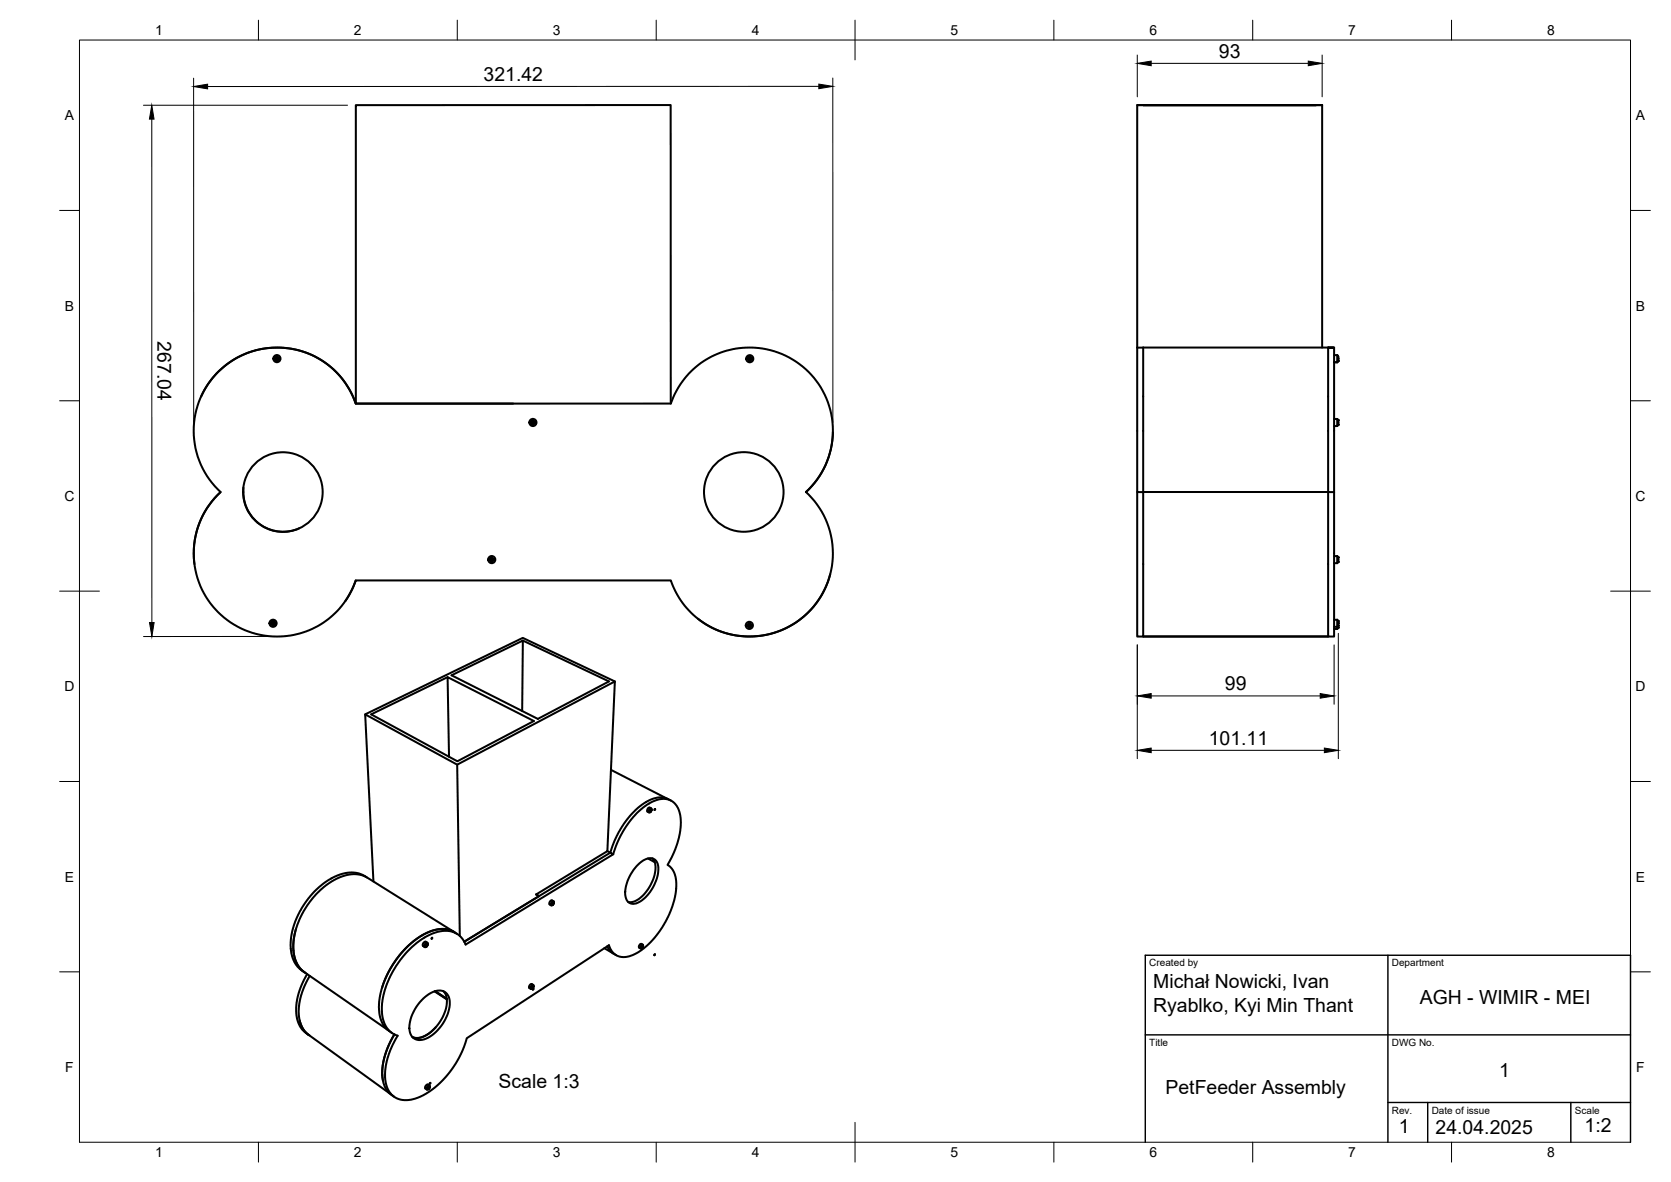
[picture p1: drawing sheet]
<svg xmlns="http://www.w3.org/2000/svg" width="420mm" height="297mm" viewBox="0 0 420 297" stroke-linecap="round" stroke-linejoin="round" font-family="sans-serif">
<!-- layer: Visible -->
<g fill="none" stroke="#000" stroke-width=".51">
<path d="M287.4 26.4h43.5zM332.4 26.4v60.9M332.4 26.4h-46.5v61M332.4 26.4h-46.5M50.6 99.6a20.9 20.9 0 0 1 20-12.3 20.9 20.9 0 0 1 18.9 14.1h39.6M54.8 93.5a20.9 20.9 0 0 1 34.7 7.9h79.2a20.9 20.9 0 0 1 31.2-10.7 20.9 20.9 0 0 1 2.7 32.9 20.9 20.9 0 0 1-2.7 33 20.9 20.9 0 0 1-31.2-10.7h-79.2a20.9 20.9 0 0 1-31.3 10.7 20.9 20.9 0 0 1-2.7-32.9 20.9 20.9 0 0 1-.7-30.2zM69 90l.4 .1-.4 .1M69 90v.2l.5 .4M69.2 90.2h.2M69.5 89.9l-.3 .1M69.5 89.6l.1 .4M69.5 89.7v.2"/>
<path d="M69.5 90.6v.1M69.5 89.7l-.5 .3M69.5 90.7h.2M69.6 89.9h.1M69.6 90.3l-.2-.1 .1 .4M69.6 90l-.2 .1M69.7 90h.5M69.7 90.3v.4M69.7 90.3l-.2 .4M69.7 89.6v.4M69.7 89.7v.2M69.7 90.3v.3"/>
<path d="M69.7 89.9l.3 .1M69.7 89.7l.5 .3M69.7 90.6v.1M69.7 89.7l-.1-.2-.1 .2M69.8 90.1l-.1 .2M69.8 90.2h.2M70.2 90.2l-.5 .1M70.2 90v.2l-.5 .4M187.9 90.1h.4l-.4 .2M187.9 90.3h.2M188.1 90.3l.3 .3v-.2M188.1 90.3l.3 .1"/>
<path d="M188.1 90.1h.2M188.3 90.2h.1M188.4 90.2l.1 .1M188.4 89.9v-.2l-.4 .3v.2M188.4 90.7h.2M188.4 89.6h.2M188.4 89.9l-.1 .2M188.4 89.7v-.1v.4M188.4 90l.3 .1M188.4 90.3h.1M188.5 90l-.1 .1M188.6 90.3v.4"/>
<path d="M188.6 90.3l-.2 .4v-.1M188.6 89.6v.4M188.6 89.6v.1M188.6 89.7l.5 .3v.2M188.6 90.6v.1M188.6 89.7l.1 .3 .3 .1M188.6 90.4v.2M188.7 90.2l.4 .1M188.7 90.2l-.1 .1M188.7 90.1v.1M189 90.3l-.4 .1M189 90.3l-.4 .3"/>
<path d="M189.1 90.3h-.1M189.1 90.1h-.4M285.9 87.4h1.5M333.9 87.3v36.4h1.5v-36.3M333.9 87.3h1.5l-1.5 .1M333.9 87.3h-46.5v36.4h-1.5v-36.3M335.4 91h.8M335.4 89.2h.8M336.2 89.2v1.8M336.2 91h.1M336.2 89.2l.3 .3M336.4 90.2l.1 .4"/>
<path d="M336.4 90h.1M336.4 89.5v.1M336.4 90.7h.1M336.5 90.7l-.3 .3M336.5 89.5v.5M336.5 90v.1M336.5 90l-.1 .1M336.5 90.6h.1M336.5 90.6v.1M89.5 101.4v-75h79.1l.1 75M133.4 106.1h.4l-.4 .2M133.4 106.3h.2"/>
<path d="M133.4 106.1v.2M133.6 106.3l.3 .3M133.6 106.3h.2M133.6 106.1h-.2M133.9 105.6v.4M133.9 105.7v.3M133.9 106.6v.1M133.9 105.7l-.3 .4M133.9 105.6v.1M133.9 105.6h.2M133.9 106.7h.2M133.9 106l-.3 .1"/>
<path d="M133.9 106h.1M133.9 106.3h-.1l.1 .3M133.9 106l-.1 .1M134 106.3l.1 .5M134 106.4l-.1 .4M134 106l.6 .1M134.1 105.6l-.1 .4M134.1 105.7v.3l.3 .1M134.1 105.6v.1M134.1 105.7l.3 .4M134.1 106.6v.1M134.2 106.1l-.1 .5"/>
<path d="M134.2 106.3h.2M134.4 106.1h.2M134.4 106.3l-.3 .3M134.6 106.1v.2M134.6 106.3h-.2M134.6 106.3h-.6M209.4 108.6a20.8 20.8 0 0 1-6.7 15.1M335.4 107.1h.8M335.4 105.3h.8M336.2 105.3v1.8M336.2 105.3l.3 .8M336.4 106.3h.1"/>
<path d="M336.4 106.1h.1M336.5 106.1v.2M336.5 106.3l-.3 .8M55.5 123.7a20.9 20.9 0 0 0-6.6 18.1M61.2 122.5a10.1 10.1 0 0 0 14 10.3M285.9 123.7v36.3h1.5v-36.4l46.5 .1v36.3h1.5v-36.3M335.4 139.7h.8M336.2 139.7v1.8M336.2 139.7l.3 .5M68.1 156.5l.3 .1-.3 .1M68.1 156.5v.2l.4 .4M68.2 156.7l.3 .2"/>
<path d="M68.2 156.5h-.1M68.4 156.6h.1M68.4 156.7h.1M68.5 156.7l.1 .1M68.5 156.1l.1 .4M68.5 156.2v.2M68.5 156.9v.2M68.5 156.4l-.3 .1M68.5 157.1v.1l.2-.4v.4M68.5 156.2l-.3 .3M68.5 156v.2M68.6 157.2h.2"/>
<path d="M68.6 156.1l.2 .1M68.6 156.8h.1M68.6 156.4h.1M68.6 156.5l-.1 .1M68.7 156.5l.1 .1M68.7 156.4l.2 .1M68.7 156.1v.4M68.7 156.2v.2M68.7 156.9v.2M68.8 156.2l.3 .3M68.8 157.1v.1M68.8 156.7h.4"/>
<path d="M68.8 156.7l-.1 .1M68.8 156.6v.1M68.9 156.7h.2M68.9 156.5h.2M68.9 156.7l-.2 .2M69.1 156.5h.1M69.2 156.5l-.4 .1M69.2 156.5v.2l-.4 .4M89.5 145.9a22.2 22.2 0 0 1-2.7 5.1M123 140.5l.4 .1-.4 .1M123.1 140.5l.1 .2M123.2 140.7l.3 .1v.3"/>
<path d="M123.2 140.7l.3 .4M123.4 140.7l.2 .1M123.5 140.2l-.1 .3M123.5 140.1l.1 .4M123.5 140l-.4 .5M123.5 140l.7 .5M123.6 140.8h.1M123.7 140.8v.4M123.7 140.8l-.2 .4M123.7 140.4l-.5 .1M123.7 140.5l.1 .1M123.7 140.1v.4"/>
<path d="M123.7 140.2v.2M123.7 140.4l.2 .1M123.8 140.7h.4M123.8 140.6l.4-.1v.2M123.8 140.7l-.1 .1M123.8 140.6v.1M123.8 140.5h.3M124.1 140.7l-.3 .1-.1 .3M124.1 140.7l-.3 .5-.3-.1M124.2 140.7h-.1M187.8 157.1h.4l-.4 .2M187.8 157.3h.2"/>
<path d="M188 157.3h.3v.3M188 157.1h.2M188 157.3l.3 .3M188.2 157.2h.1M188.2 157.2l.2 .1M188.3 156.7l.3 .4M188.3 156.6v.4M188.3 157.6v.1M188.3 156.7l-.5 .4v.2M188.3 156.6v.1M188.3 156.6h.2M188.3 157.7h.2"/>
<path d="M188.3 156.9l-.1 .1M188.4 157l-.2 .1M188.5 157.3v.4M188.5 157.4l-.2 .3M188.5 156.6v.4M188.5 156.7v.3M188.5 157.4v.2M188.5 156.9l.1 .1M188.5 156.6v.1M188.5 156.7l.5 .4-.2 .2M188.5 157.6v.1M188.6 157.2l.4 .1"/>
<path d="M188.6 157.2l-.1 .1M188.6 157.1v.1M188.6 157.1h.2M188.8 157.3l-.3 .1M188.9 157.3l-.4 .3M189 157.1h-.4M208.7 144.3a21 21 0 0 1-33.2 11.2M287.4 160h46.5M287.4 159.9h46.5M335.4 141.5h.8M335.4 158.1h.8M335.4 157.5h.8"/>
<path d="M335.4 155.8h.8M336.2 157.5v.6M336.2 155.8v1.7M336.2 155.7l.3 .8M336.4 140.7h.1M336.4 140.5h.1M336.4 157.3h.1M336.4 156.7h.1M336.4 156.5h.1M336.5 156.6h.1M336.5 156.6v.1M336.5 140.5v.2"/>
<path d="M336.5 156.5v.2M336.5 157.2v.1M336.5 157.2h.1M336.5 140.7l-.3 .8M336.5 140.2v.3M336.5 157.3l-.3 .7M336.5 156.7l-.3 .8M336.5 156.7h.1M112.5 170.2l-19.2 9.3 21.7 11.8 19.2-10.1-21.7-11 .4 20M131.5 161l21.6 10.2-17.9 9.5-21.7-11 18-8.7-.2 17.7M154.6 171.2l-23.2-10.9-39.6 19.2M115 192.2l-23.2-12.7 2.1 42"/>
<path d="M153.6 193.5l14.1 7.2M152.7 213.9l.8 .4-36.8 22.4 18.9-11.5-.8-.4 17.9-10.9 1.9-42.7-39.6 21 .6 43M160.1 217.7a4.3 4.3 0 0 1 4.2-1.9 3 3 0 0 1 1.2 3.5 10.1 10.1 0 0 1-5.6 7.7 2.14 2.14 0 0 1-2.7-2.4 10.7 10.7 0 0 1 2.9-6.9zM162.9 215.7l1.7 1M163.3 203.3l.4-.2a.55 .55 0 0 1 .1 .7 .55 .55 0 0 1-.7 .2zM163.4 203.9l.1 .1M163.5 203.7l-.2 .2 .2-.1M163.6 203.6h.1M163.6 203.8l-.1 .1M163.7 203.6l-.3 .2 .2 .2M163.7 203.6l-.1-.2v.2M163.7 203.5l.1 .1"/>
<path d="M163.7 203.6l.1 .1M163.7 203.6h.1M163.7 203.1l-.4-.1a.69 .69 0 0 0-.5 1l.4 .2M163.8 203.7l-.2 .2M163.8 203.7h-.1M164 215.7a5.1 5.1 0 0 1 .3 5.2 9.2 9.2 0 0 1-5.3 5.8h-1.1M164.5 203.5l.1 .1M164.6 203.3l-.1 .1M164.7 203.3h.1M164.8 203.4l-.1 .1M168.7 201.2l-1.5-.7-1.5-.1-2 .5-1.8 1-1.5 1.1-1.7 1.7-2.3 3.1-1.7 3.1-1 2.7-.2 .7 .7 .4-37.1 22.7-.6-1.2a5.8 5.8 0 0 0-7.4-1.7l-1.7 .7-1.7 1-3.3 2.9-2.8 3.6-2.2 4.4-1.2 4.1-.2 1.7 .2 2.6 .5 1.8 .6 1.1 1.1 1.1 1.1 .6a.36 .36 0 0 1 .4 .2 .36 .36 0 0 1-.2 .5l-1.5 2.9-1 3.2-.4 2.7 .3 3 1 2.1 1.7 1.3 1.8 .5 2.7-.4 2.3-.9 1.8-1.1 1.8-1.6 2-1.9 1.8-2.4 1.5-2.5 1.1-2.4 .8-2.4 35.7-23.4 .6 1.3 .8 1 1.3 .6 .9 .1 2.4-.5 1.7-.9 1.6-1.2 2.3-2.3 2.2-3.2 1.7-3.4 1.1-3.7 .4-2.6-.3-2.5-.8-1.8-1.1-1.1 1.9-4 .9-2.9 .4-1.8 .1-2.1-.2-1.6-.4-1.6-.7-1.2-1.4-1-1-.3h-1l-2.6 .7-2.3 1.5-2.5 2.4-2 2.8-1.9 3.6-1 2.9M74.4 233.6l-.7 3.7 .3 3 1 2.5 .8 1 1.1 .7"/>
<path d="M92.1 220.4l-1.8-.9-1.8-.2-1.9 .2-2.3 .7-1.9 1.1-2.2 1.7-2 2-1.9 2.5-1.3 2.4-1.1 2.7-.6 2.4-.2 2.7 .2 2 .8 2.1 .7 1.1 1.7 1.4M106.9 237.1l.5-.2a.62 .62 0 0 1 .1 .8 .62 .62 0 0 1-.8 .2zM107 237.8h.2M107.1 237.6l-.2 .2 .2-.2M107.2 237.4h.3M107.2 237.3l-.2 .3M107.3 237.6v.2M107.3 237.4v-.2l-.1 .3M107.3 237.3h.2M107.4 237.4h.1l-.1 .1M107.5 237.5l-.2 .3M107.5 236.9l-.4-.2a.73 .73 0 0 0-.7 1.1l.4 .2"/>
<path d="M108.5 235.9h.1M108.5 235.7v.1M108.7 235.6v.1M108.7 235.8v.1M114.2 234.2l-1.1-.5-1.4-.2-2 .1-1.7 .5-2 1-2.1 1.4-2.9 2.9-2.9 4.1-1.9 4.3-.9 3.9v1.9l.3 2.2a5.8 5.8 0 0 0 2.2 3.3l.8 .5M114.4 234.4l-1.8-.8-1.2-.2-1.5 .2-3.1 1.1-2.9 1.8-2.7 2.7-2.2 2.9-1.7 3-1.2 3.1M114.9 234.7l-22.8-14.3-2.1-.7h-1.3l-1.6 .2-3.1 1.2-1.6 1.1-1.9 1.5-3.1 3.6-2 3.6-1.3 4-.3 1.8v2l.3 1.9 .5 1.5 1 1.4 .9 .8M138.8 226.6l.3-.1a.58 .58 0 0 1 .1 .7 .58 .58 0 0 1-.7 .2zM138.8 227.3h.2M138.8 227.1h.1M138.9 227.1l.1 .3M138.9 226.9l-.1 .1"/>
<path d="M138.9 227.1l-.2 .2 .2-.1M139 226.9l.1 .1M139 226.9l-.2 .2M139.1 227l-.1 .1M139.1 227.2l-.1 .1M139.1 226.8l.2 .2-.3-.3v.3M139.2 226.9l-.1 .2M139.2 226.5l-.4-.2a.7 .7 0 0 0-.6 1l.4 .2M139.2 227l-.1 .3M152 238.3l2.1 1.3M152.7 237.8l1 1.5 1.2 .7M161.2 237.6l.3-.2a.55 .55 0 0 1 .1 .6 .55 .55 0 0 1-.6 .3z"/>
<path d="M161.3 238.1l.1 .1M161.4 238l-.2 .2 .1-.2M161.5 238v.2M161.5 237.8v-.2l-.1 .3M161.5 237.9l-.1-.1-.1 .2M161.5 237.7l.1 .1M161.6 237.8v.2M161.6 237.4l-.3-.2a.69 .69 0 0 0-.6 1l.4 .2M161.6 237.9l-.1 .2M161.7 237.8l-.1 .1M164.5 239.8v.1M164.6 239.8h.1"/>
<path d="M164.7 239.9l-.1 .1M75.4 256.5l.9 2.2 1.5 1.5M76.5 244.3l21 14.5M77.2 244.8l-1.3 2.5-.8 2.2-.6 2.6v2.2l.2 1.9 .6 1.5 .9 1.3 1.4 1M77.9 245.2l-1.4 2.8-.7 1.9-.5 2.2-.2 1.8 .1 1.7 .4 1.9 .9 1.5 1.1 1M106.4 250.9a5.3 5.3 0 0 1 5.1-1.8 3.4 3.4 0 0 1 1.5 4 10.7 10.7 0 0 1-6.7 8.2 2.63 2.63 0 0 1-3.4-2.9 10.7 10.7 0 0 1 3.5-7.5zM109.3 249.1l3.1 2.1M109.4 249.1l3 1.9M109.6 258.2a6.1 6.1 0 0 1-5.6 2.5l-.3-.1M111.5 249.1a5.6 5.6 0 0 1 0 6 9.6 9.6 0 0 1-6.5 5.8l-1.2-.2M133.7 247.7l.3-.2a.62 .62 0 0 1 .1 .7 .62 .62 0 0 1-.7 .3v-.4zM133.7 248.3l.2 .1"/>
<path d="M133.8 248.1l.1 .1M133.8 248.1l-.2 .2 .2-.1M133.9 248.2v.2M133.9 248v-.2l-.2 .4M134 248.7h.1M134 248.2l-.1 .1M134 247.8l.1 .1M134 248.5l-.1 .1M134.1 248l-.1 .1M134.1 247.5l-.4-.2a.72 .72 0 0 0-.6 1l.4 .2M134.1 248l-.1 .3M134.1 248.4l.1 .1"/>
<path d="M134.2 248h-.2M134.2 248.6l-.1 .1M164.5 240.1h.1M77.6 260l20.5 14.9M96.3 271.5l-.2-2.5 .5-3.1 1.1-3.2 1.5-2.7-1 1.8-1.2 2.6-.6 2.6-.3 2.5 .1 1.9 .6 1.8 .9 1.3 1.3 1.1M107.5 273l.5-.2a.58 .58 0 0 1 0 .7 .58 .58 0 0 1-.7 .2zM107.6 273.6h.2M107.7 273.4v.1M107.7 273.4l.1 .2 .1-.1M107.7 273.4l-.2 .2 .2-.1M107.7 273.5v.2l.1-.1M107.7 273.2l-.1 .3"/>
<path d="M107.7 273.2l.2 .1M107.8 273.2v-.1l-.1 .2M107.8 273.1l.2 .1M108 273.2l-.1 .2M108 273.3l-.1 .3M108 272.8l-.3-.3a.74 .74 0 0 0-.7 1l.3 .3M108 272.4h.1M108.1 273.2l-.2 .1M108.1 272.2l-.1 .1M108.2 272.1h.1M108.2 272.2v.1"/>
<circle cx="69.6" cy="90.1" r=".9"/>
<circle cx="188.5" cy="90.1" r=".9"/>
<circle cx="134" cy="106.2" r=".9"/>
<circle cx="71.1" cy="123.7" r="10"/>
<circle cx="187" cy="123.6" r="10"/>
<circle cx="68.7" cy="156.6" r=".9"/>
<circle cx="123.6" cy="140.6" r=".9"/>
<circle cx="188.4" cy="157.2" r=".9"/>
</g>
<g fill="#000">
<circle cx="336.4" cy="90.7" r=".25"/>
<circle cx="336.4" cy="105.6" r=".25"/>
<circle cx="336.4" cy="106.8" r=".25"/>
<circle cx="336.4" cy="141.2" r=".25"/>
<circle cx="336.4" cy="156.1" r=".25"/>
<circle cx="336.4" cy="157.7" r=".25"/>
<circle cx="336.4" cy="156.6" r=".25"/>
<circle cx="336.4" cy="157.2" r=".25"/>
<circle cx="336.4" cy="140.1" r=".25"/>
<circle cx="133.8" cy="248.1" r=".25"/>
</g>
<!-- layer: BORDER -->
<g fill="none" stroke="#000" stroke-width=".25">
<path d="M20 10.1h390v276.9h-390zM65 5.1v5M115 5.1v5M165 5.1v5M215 5.1v10M265 5.1v5M315 5.1v5M365 5.1v5M15 52.9h5M410 52.9h5M15 100.7h5M410 100.7h5"/>
<path d="M15 148.6h10M405 148.6h10M15 196.4h5M410 196.4h5M15 244.2h5M410 244.2h5M65 287v5M115 287v5M165 287v5M215 282.1v9.9M265 287v5M315 287v5"/>
<path d="M365 287v5"/>
</g>
<!-- layer: FD_Dimensions -->
<g fill="none" stroke="#000" stroke-width=".25">
<path d="M48.7 19.6v86.6M209.4 19.6v86.5M286 13.8v10.5M289.5 15.9h39.5M332.4 13.8v10.5M36.1 26.4h51.3M38.2 29.9v126.5M205.9 21.7h-153.7M67.6 159.9l-31.5 .1M336.5 159.2v31.5M286 162.1v28.6M289.5 174.9h42.5"/>
<path d="M335.4 162.1v14.9M289.5 188.6h43.5"/>
</g>
<path d="M286 15.9l3.5-.5v1.1zM329 15.4l3.4 .5-3.4 .6zM38.2 26.4l.5 3.5h-1.1zM48.7 21.7l3.5-.5v1.1zM205.9 21.1l3.5 .6-3.5 .6zM37.6 156.4h1.2l-.6 3.6zM286 174.9l3.5-.6v1.2zM332 174.3l3.4 .6-3.4 .6zM286 188.6l3.5-.6v1.2zM333 188l3.5 .6-3.5 .6z" fill="#000" stroke="#000" stroke-width=".25"/>
<!-- layer: TITLEBLOCK -->
<path d="M349 240.1v46.9M288 260.1h122M349 277.1h61M359 277.1v9.9M395 277.1v9.9M288 287v-46.9h122v46.9" fill="none" stroke="#000" stroke-width=".36"/>
<g font-size="4.9">
<text x="306.5" y="14.5">93</text>
<text x="121.6" y="20.3">321.42</text>
<text x="39.6" y="85.8" transform="rotate(90 39.6 85.8)">267.04</text>
<text x="308" y="173.4">99</text>
<text x="303.9" y="187.1">101.11</text>
<text x="290" y="248.4">Michał Nowicki, Ivan</text>
<text x="290" y="254.2">Ryablko, Kyi Min Thant</text>
<text x="357" y="252.2">AGH - WIMIR - MEI</text>
<text x="125.3" y="273.5">Scale 1:3</text>
<text x="293.1" y="274.9">PetFeeder Assembly</text>
<text x="376.9" y="270.6">1</text>
<text x="351.7" y="284.6">1</text>
<text x="361" y="284.9">24.04.2025</text>
<text x="398.4" y="284.5">1:2</text>
</g>
<g font-size="3.5">
<text x="39" y="8.8">1</text>
<text x="89" y="8.8">2</text>
<text x="139" y="8.8">3</text>
<text x="189" y="8.8">4</text>
<text x="239" y="8.8">5</text>
<text x="289" y="8.8">6</text>
<text x="339" y="8.8">7</text>
<text x="389" y="8.8">8</text>
<text x="16.3" y="30.2">A</text>
<text x="411.3" y="30.2">A</text>
<text x="16.3" y="78">B</text>
<text x="411.3" y="78">B</text>
<text x="16.2" y="125.9">C</text>
<text x="411.2" y="125.9">C</text>
<text x="16.2" y="173.7">D</text>
<text x="411.2" y="173.7">D</text>
<text x="16.3" y="221.6">E</text>
<text x="411.3" y="221.6">E</text>
<text x="16.4" y="269.4">F</text>
<text x="411.4" y="269.4">F</text>
<text x="39" y="290.8">1</text>
<text x="89" y="290.8">2</text>
<text x="139" y="290.8">3</text>
<text x="189" y="290.8">4</text>
<text x="239" y="290.8">5</text>
<text x="289" y="290.8">6</text>
<text x="339" y="290.8">7</text>
<text x="389" y="290.8">8</text>
</g>
<g font-size="2.5">
<text x="289" y="242.9">Created by</text>
<text x="350" y="242.9">Department</text>
<text x="289" y="262.9">Title</text>
<text x="350" y="262.9">DWG No.</text>
<text x="350" y="279.9">Rev.</text>
<text x="360" y="279.9">Date of issue</text>
<text x="396" y="279.9">Scale</text>
</g>
</svg>
